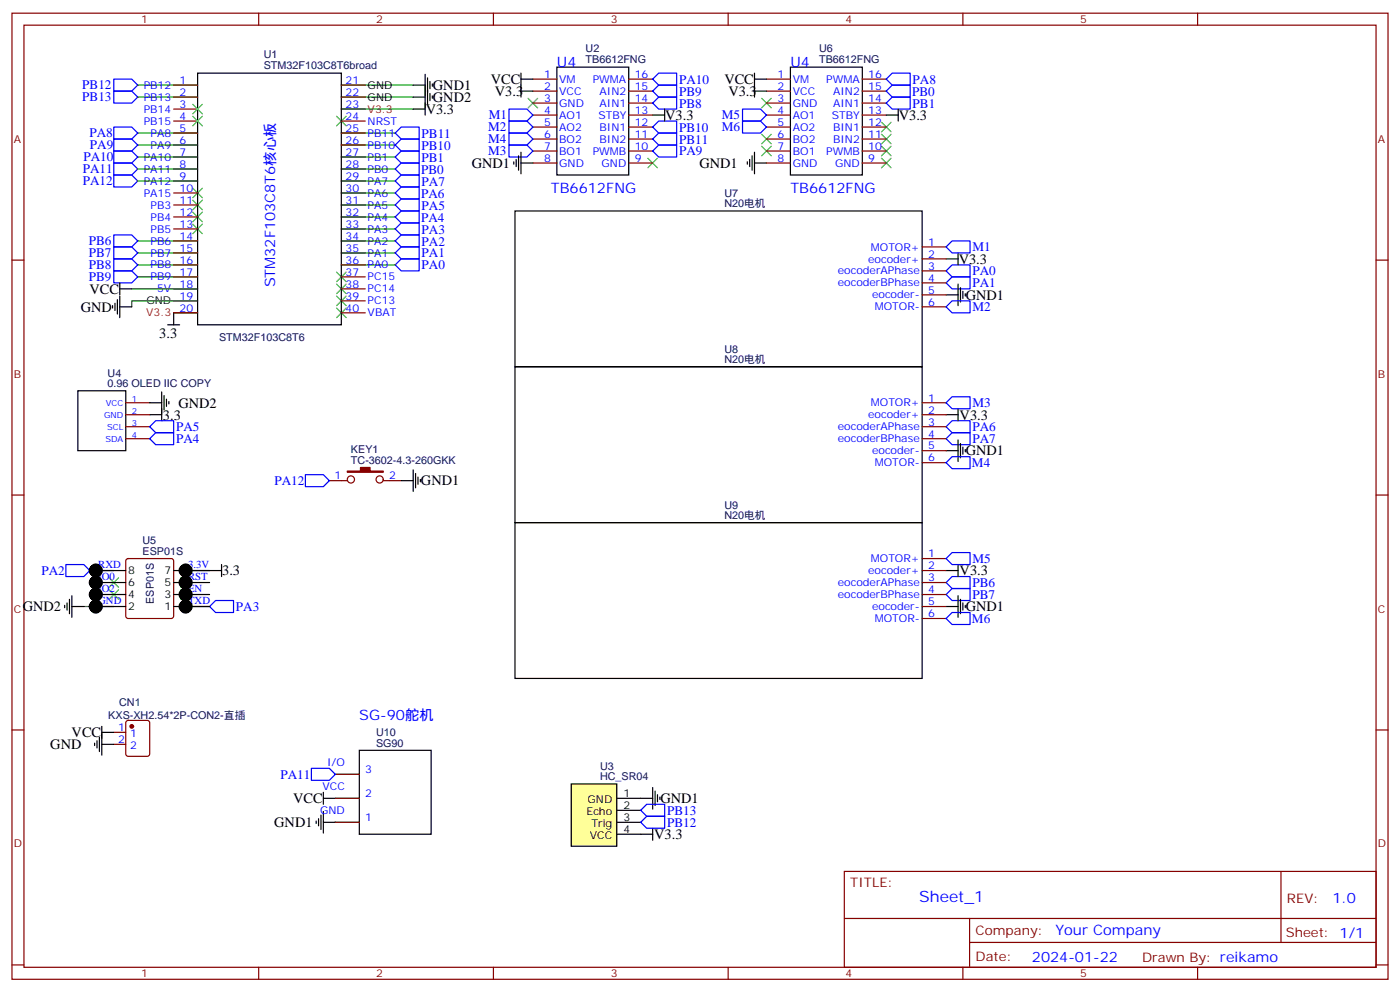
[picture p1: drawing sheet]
<svg xmlns="http://www.w3.org/2000/svg" width="412mm" height="292mm" viewBox="0 0 412 292" stroke-linecap="round" stroke-linejoin="round" font-family="sans-serif">
<g fill="none" stroke="#870000" stroke-width=".35">
<path d="M3.5 3.9h405.4v284.3h-405.4zM7.1 7.4h398.2v277.3h-398.2zM76.2 3.9v3.5M145.3 3.9v3.5M214.5 3.9v3.5M283.6 3.9v3.5M352.8 3.9v3.5M3.5 76.6h3.6M405.3 76.6h3.6M3.5 145.7h3.6M405.3 145.7h3.6M3.5 214.8h3.6"/>
<path d="M405.3 214.8h3.6M98.8 234.9h7M98.8 227.9h7M98.8 242h7M248.7 256.5h156.6v28.2h-156.6zM377.3 256.5v20.9M248.7 270.3h156.5M285.6 277.4h119.6M285.6 270.3v14.1M3.5 284h3.6M76.2 284.7v3.5M145.3 284.7v3.5"/>
<path d="M214.5 284.7v3.5M283.6 284.7v3.5M352.8 284.7v3.5M405.3 284h3.6"/>
</g>
<path d="M33.5 26.8h5.3l1.8 1.8-1.8 1.7h-5.3zM33.5 23.3h5.3l1.8 1.7-1.8 1.8h-5.3zM116.4 39.2l1.8-1.8h5.3v3.5h-5.3zM116.4 42.7l1.8-1.8h5.3v3.5h-5.3zM118.2 76.2h5.3v3.5h-5.3l-1.8-1.7z" fill="none" stroke="#00f" stroke-width=".35"/>
<path d="M100.5 39.2h15.9M100.5 42.7h15.9M100.5 78h15.9M98.8 234.9h7M98.8 227.9h7M98.8 242h7" fill="none" stroke="#008700" stroke-width=".35"/>
<path d="M259.6 43l2.9 2.9M262.5 43l-2.9 2.9" fill="none" stroke="#3c3" stroke-width=".35"/>
<g fill="none" stroke="#000" stroke-width=".35">
<path d="M94.5 239.9v4.2M95.2 234.9h3.6M95.2 233.2v3.5M95.2 238.8v6.4M105.8 220.8h21.2v24.7h-21.2zM188.7 234.9h3.6M192.3 231.8v6.3M193 232.8v4.3M193.7 233.9v2.1M194.4 234.6v.7M93.1 241.7v.7M93.8 240.9v2.2"/>
<path d="M95.2 242h3.6M188.7 245.5h3.6M192.3 243.8v3.5"/>
</g>
<path d="M168.3 230.7h13.4v18.4h-13.4z" fill="#ff9" stroke="#000" stroke-width=".35"/>
<g fill="none" stroke="#000" stroke-width=".35">
<path d="M164 19.8h21.2v31.7h-21.2zM232.8 19.8h21.2v31.7h-21.2zM58.2 21.5h42.3v74.1h-42.3zM121.7 28.6h3.5M121.7 25h3.5M121.7 32.1h3.5M125.2 21.9v12M125.9 22.9v7.8M126.6 24v2.1M126.6 27.5v2.1M127.4 24.7v.7M127.4 28.2v.7"/>
<path d="M153.5 23.3h3.5M153.5 26.8h3.5M153.5 21.5v7.1M192.3 33.9h3.5M195.8 32.1v3.5M222.2 23.3h3.6M222.2 21.5v7.1M222.2 26.8h3.6M261.1 33.9h3.5M264.6 32.1v3.5M151.3 47.6v.7M152 46.9v2.1"/>
<path d="M152.8 45.9v4.2M153.5 48h3.5M153.5 44.8v6.4M220.1 47.6v.7M220.8 46.9v2.1M221.5 45.9v4.2M222.2 44.8v6.4M222.2 48h3.6M151.7 62.1h119.9v45.8h-119.9zM278.7 76.2h3.5M282.2 74.4v3.6M33.2 90v.7"/>
<path d="M33.9 89.3v2.1M34.6 88.2v4.2M35.3 90.3h3.5M35.3 83.3v3.5M35.3 87.1v6.4M35.3 85h3.5M49.4 95.6h3.5M51.2 92.1v3.5M278.7 86.8h3.5M282.2 83.6v6.4M282.9 84.7v4.2M283.6 85.7v2.1"/>
<path d="M284.3 86.4v.7M22.9 115h14.1v17.6h-14.1zM44.1 118.5h3.5M47.6 115.4v8.4M48.3 116.4v4.2M49 117.5v2.1M49.7 118.2v.7M151.7 107.9h119.9v45.9h-119.9zM44.1 122.1h3.5M278.7 132.6h3.5M278.7 122.1h3.5M282.2 120.3v3.5"/>
<path d="M282.2 129.5v6.3M282.9 130.5v4.3M283.6 131.6v2.1M284.3 132.3v.7M151.7 153.8h119.9v45.9h-119.9zM19 178.2v.7M19.8 177.4v2.2M20.5 176.4v4.2M21.2 178.5h3.5M21.2 175.3v6.4M33.5 178.5h3.5M33.5 167.9h3.5"/>
<path d="M33.5 175h3.5M33.5 171.4h3.5M51.2 178.5h3.5M51.2 167.9h3.5M51.2 175h3.5M51.2 171.4h3.5M61.7 167.9h3.6M65.3 166.2v3.5M278.7 178.5h3.5M278.7 167.9h3.5M282.2 166.2v3.5M282.2 175.3v6.4"/>
<path d="M282.9 176.4v4.2M283.6 177.4v2.2M284.3 178.2v.7M27.9 218.7v.7M28.6 218v2.1M29.3 217v4.2M30 219.1h3.5M30 213.8v8.4M30 215.5h3.5M181.7 238.5h7M181.7 234.9h7M181.7 245.5h7"/>
<path d="M181.7 242h7"/>
</g>
<g fill="none" stroke="#00f" stroke-width=".35">
<path d="M33.5 37.4h5.3l1.8 1.8-1.8 1.7h-5.3zM149.9 39.2h5.3l1.8 1.7-1.8 1.8h-5.3zM149.9 35.6h5.3l1.8 1.8-1.8 1.8h-5.3zM149.9 32.1h5.3l1.8 1.8-1.8 1.7h-5.3zM192.3 37.4l1.7-1.8h5.3v3.6h-5.3zM192.3 30.3l1.7-1.7h5.3v3.5h-5.3zM192.3 26.8l1.7-1.8h5.3v3.6h-5.3zM192.3 23.3l1.7-1.8h5.3v3.5h-5.3zM218.7 35.6h5.3l1.8 1.8-1.8 1.8h-5.3zM218.7 32.1h5.3l1.8 1.8-1.8 1.7h-5.3zM261.1 30.3l1.7-1.7h5.3v3.5h-5.3zM261.1 26.8l1.7-1.8h5.3v3.6h-5.3z"/>
<path d="M261.1 23.3l1.7-1.8h5.3v3.5h-5.3zM33.5 48h5.3l1.8 1.7-1.8 1.8h-5.3zM33.5 44.4h5.3l1.8 1.8-1.8 1.8h-5.3zM33.5 40.9h5.3l1.8 1.8-1.8 1.7h-5.3zM116.4 46.2l1.8-1.8h5.3v3.6h-5.3zM116.4 49.7l1.8-1.7h5.3v3.5h-5.3zM116.4 53.3l1.8-1.8h5.3v3.5h-5.3zM116.4 56.8l1.8-1.8h5.3v3.6h-5.3zM149.9 42.7h5.3l1.8 1.7-1.8 1.8h-5.3zM192.3 40.9l1.7-1.7h5.3v3.5h-5.3zM192.3 44.4l1.7-1.7h5.3v3.5h-5.3zM33.5 72.7h5.3l1.8 1.7-1.8 1.8h-5.3z"/>
<path d="M33.5 69.1h5.3l1.8 1.8-1.8 1.8h-5.3zM33.5 79.7h5.3l1.8 1.8-1.8 1.8h-5.3zM33.5 76.2h5.3l1.8 1.8-1.8 1.7h-5.3zM116.4 67.4l1.8-1.8h5.3v3.5h-5.3zM116.4 70.9l1.8-1.8h5.3v3.6h-5.3zM116.4 60.3l1.8-1.7h5.3v3.5h-5.3zM116.4 63.9l1.8-1.8h5.3v3.5h-5.3zM116.4 74.4l1.8-1.7h5.3v3.5h-5.3zM278.7 79.7l1.8-1.7h5.3v3.5h-5.3zM278.7 72.7l1.8-1.8h5.3v3.5h-5.3zM278.7 83.3l1.8-1.8h5.3v3.5h-5.3zM278.7 90.3l1.8-1.8h5.3v3.6h-5.3z"/>
<path d="M278.7 118.5l1.8-1.7h5.3v3.5h-5.3zM44.1 129.1l1.8-1.7h5.3v3.5h-5.3zM44.1 125.6l1.8-1.8h5.3v3.6h-5.3zM278.7 129.1l1.8-1.7h5.3v3.5h-5.3zM278.7 125.6l1.8-1.8h5.3v3.6h-5.3zM278.7 136.2l1.8-1.8h5.3v3.5h-5.3zM19.4 166.2h5.3l1.8 1.7-1.8 1.8h-5.3zM61.7 178.5l1.8-1.8h5.3v3.6h-5.3zM278.7 175l1.8-1.8h5.3v3.5h-5.3zM278.7 171.4l1.8-1.7h5.3v3.5h-5.3zM278.7 164.4l1.8-1.8h5.3v3.6h-5.3zM278.7 182l1.8-1.7h5.3v3.5h-5.3z"/>
<path d="M91.7 226.1h5.3l1.8 1.8-1.8 1.8h-5.3zM188.7 238.5l1.8-1.8h5.3v3.5h-5.3zM188.7 242l1.8-1.8h5.3v3.6h-5.3z"/>
</g>
<g fill="none" stroke="#008700" stroke-width=".35">
<path d="M40.6 25h17.6M40.6 39.2h17.6M40.6 28.6h17.6M100.5 25h21.2M100.5 28.6h21.2M100.5 32.1h21.2M40.6 46.2h17.6M40.6 42.7h17.6M100.5 56.8h15.9M100.5 53.3h15.9M100.5 49.7h15.9M100.5 46.2h15.9"/>
<path d="M40.6 70.9h17.6M40.6 74.4h17.6M40.6 78h17.6M100.5 70.9h15.9M100.5 74.4h15.9M100.5 67.4h15.9M100.5 63.9h15.9M100.5 60.3h15.9M38.8 85h19.4M40.6 81.5h17.6M51.2 92.1h7M58.2 88.5h-19.4v1.8"/>
<path d="M24.7 178.5h8.8M26.5 167.9h7M54.7 178.5h7M54.7 167.9h7"/>
</g>
<g fill="none" stroke="#3c3" stroke-width=".35">
<path d="M99.1 34.2l2.9 2.8M102 34.2l-2.9 2.8M155.6 28.9l2.8 2.9M158.4 28.9l-2.8 2.9M224.4 39.5l2.8 2.8M224.4 28.9l2.8 2.9M227.2 39.5l-2.8 2.8M227.2 28.9l-2.8 2.9M259.6 39.5l2.9 2.8M259.6 36l2.9 2.8M262.5 39.5l-2.9 2.8M262.5 36l-2.9 2.8"/>
<path d="M56.8 58.9l2.8 2.8M56.8 55.4l2.8 2.8M59.6 58.9l-2.8 2.8M59.6 55.4l-2.8 2.8M190.9 46.6l2.8 2.8M193.7 46.6l-2.8 2.8M224.4 43l2.8 2.9M227.2 43l-2.8 2.9M259.6 46.6l2.9 2.8M262.5 46.6l-2.9 2.8M56.8 66l2.8 2.8M56.8 62.4l2.8 2.9"/>
<path d="M59.6 66l-2.8 2.8M59.6 62.4l-2.8 2.9M99.1 90.7l2.9 2.8M99.1 87.1l2.9 2.9M99.1 83.6l2.9 2.8M99.1 80.1l2.9 2.8M102 90.7l-2.9 2.8M102 87.1l-2.9 2.9M102 83.6l-2.9 2.8M102 80.1l-2.9 2.8M32.1 173.6l2.8 2.8M32.1 170l2.8 2.9"/>
<path d="M34.9 173.6l-2.8 2.8M34.9 170l-2.8 2.9M53.3 173.6l2.8 2.8M53.3 170l2.8 2.9M56.1 173.6l-2.8 2.8M56.1 170l-2.8 2.9"/>
</g>
<g fill="none" stroke="#870000" stroke-width=".35">
<path d="M51.2 25h7M51.2 28.6h7M51.2 32.1h7M51.2 35.6h7M51.2 39.2h7M100.5 25h7.1M100.5 28.6h7.1M100.5 32.1h7.1M100.5 35.6h7.1M100.5 39.2h7.1M157 23.3h7M157 26.8h7"/>
<path d="M157 30.3h7M157 33.9h7M157 37.4h7M185.2 23.3h7.1M185.2 26.8h7.1M185.2 30.3h7.1M185.2 33.9h7.1M185.2 37.4h7.1M225.8 23.3h7M225.8 26.8h7M225.8 30.3h7M225.8 33.9h7"/>
<path d="M225.8 37.4h7M254 23.3h7.1M254 26.8h7.1M254 30.3h7.1M254 33.9h7.1M254 37.4h7.1M51.2 42.7h7M51.2 46.2h7M51.2 49.7h7M51.2 53.3h7M51.2 56.8h7M100.5 42.7h7.1"/>
<path d="M100.5 46.2h7.1M100.5 49.7h7.1M100.5 53.3h7.1M100.5 56.8h7.1M157 40.9h7M157 44.4h7M157 48h7M185.2 40.9h7.1M185.2 44.4h7.1M185.2 48h7.1M225.8 40.9h7M225.8 44.4h7"/>
<path d="M225.8 48h7M254 40.9h7.1M254 44.4h7.1M254 48h7.1M51.2 60.3h7M51.2 63.9h7M51.2 67.4h7M51.2 70.9h7M51.2 74.4h7M51.2 78h7M100.5 60.3h7.1M100.5 63.9h7.1"/>
<path d="M100.5 67.4h7.1M100.5 70.9h7.1M100.5 74.4h7.1M100.5 78h7.1M271.6 72.7h7.1M271.6 76.2h7.1M271.6 79.7h7.1M51.2 81.5h7M51.2 85h7M51.2 88.5h7M51.2 92.1h7M100.5 81.5h7.1"/>
<path d="M100.5 85h7.1M100.5 88.5h7.1M100.5 92.1h7.1M271.6 83.3h7.1M271.6 86.8h7.1M271.6 90.3h7.1M37 118.5h7.1M271.6 118.5h7.1M37 122.1h7.1M37 125.6h7.1M37 129.1h7.1M271.6 122.1h7.1"/>
<path d="M271.6 125.6h7.1M271.6 129.1h7.1M271.6 132.6h7.1M271.6 136.2h7.1M37.3 164.6l.4-.2h12.7l.5 .2 .3 .5v16.2l-.3 .5-.5 .2h-12.7l-.5-.2-.2-.5v-16.2zM271.6 164.4h7.1M271.6 167.9h7.1M271.6 171.4h7.1M271.6 175h7.1M271.6 178.5h7.1M271.6 182h7.1M33.5 215.5h3.5"/>
<path d="M33.5 219.1h3.5M37.3 212.2l.4-.2h5.7l.6 .5 .1 9.4-.5 .6-5.9 .1-.6-.5-.1-9.4z"/>
</g>
<circle cx="38.8" cy="213.8" r=".53" fill="#870000" stroke="#870000" stroke-width=".35"/>
<g fill="#00f" stroke="#000" stroke-width="3.5">
<path d="M28.2 178.2v.7zM27.9 178.5h.7z"/>
<path d="M28.2 174.6v.7zM27.9 175h.7z"/>
<path d="M28.2 171.1v.7zM27.9 171.4h.7z"/>
<path d="M54.7 178.2v.7zM54.3 178.5h.7z"/>
<path d="M54.7 174.6v.7zM54.3 175h.7z"/>
<path d="M54.7 171.1v.7zM54.3 171.4h.7z"/>
<path d="M54.7 167.6v.7zM54.3 167.9h.7z"/>
<path d="M28.2 167.6v.7zM27.9 167.9h.7z"/>
</g>
<g fill="none" stroke="#000" stroke-width=".35">
<path d="M121.7 138.3v6.3M122.4 139.3v4.3M118.2 141.5h3.5M123.1 140.4v2.1M123.8 141.1v.7M26.5 178.5h7M26.5 175h7M26.5 171.4h7M26.5 167.9h7M54.7 178.5h7M54.7 175h7M54.7 171.4h7"/>
<path d="M54.7 167.9h7"/>
</g>
<g fill="none" stroke="#870000" stroke-width=".35">
<path d="M97 141.5h5.3M112.9 141.5h5.3"/>
<circle cx="103.4" cy="141.1" r="1.06"/>
<circle cx="111.8" cy="141.1" r="1.06"/>
</g>
<path d="M102.3 138.6h3.9v-1h2.8v1h3.9v.4h-10.6z" fill="#870000" stroke="#870000" stroke-width=".35"/>
<path d="M56.8 30.7l2.8 2.8M56.8 34.2l2.8 2.8M59.6 30.7l-2.8 2.8M59.6 34.2l-2.8 2.8" fill="none" stroke="#3c3" stroke-width=".35"/>
<path d="M40.6 49.7h17.6M40.6 53.3h17.6" fill="none" stroke="#008700" stroke-width=".35"/>
<path d="M33.5 51.5h5.3l1.8 1.8-1.8 1.7h-5.3zM90 139.7h5.2l1.8 1.8-1.8 1.7h-5.2z" fill="none" stroke="#00f" stroke-width=".35"/>
<text font-size="4.6" fill="#00f" x="270.8" y="265.5">Sheet_1</text>
<g font-size="4.2" fill="#00f">
<text x="164" y="19.8">U4</text>
<text x="232.8" y="19.8">U4</text>
<text x="162.3" y="56.8">TB6612FNG</text>
<text x="232.8" y="56.8">TB6612FNG</text>
<text x="81" y="84.6" transform="rotate(-90 81 84.6)">STM32F103C8T6核心板</text>
<text x="105.8" y="212">SG-90舵机</text>
<text x="392.5" y="265.7">1.0</text>
<text x="310.9" y="275.3">Your Company</text>
<text x="304" y="283.1">2024-01-22</text>
</g>
<g font-size="4.2">
<text x="127.5" y="30">GND2</text>
<text x="127.5" y="26.5">GND1</text>
<text x="144.6" y="24.7">VCC</text>
<text x="145.8" y="28.2">V3.3</text>
<text x="213.4" y="24.7">VCC</text>
<text x="214.6" y="28.2">V3.3</text>
<text x="125.4" y="33.5">V3.3</text>
<text x="196" y="35.3">V3.3</text>
<text x="264.8" y="35.3">V3.3</text>
<text x="139" y="49.4">GND1</text>
<text x="206" y="49.4">GND1</text>
<text x="282.4" y="77.7">V3.3</text>
<text x="26.4" y="86.4">VCC</text>
<text x="284.5" y="88.2">GND1</text>
<text x="23.8" y="91.7">GND</text>
<text x="46.9" y="99.6">3.3</text>
<text x="52.6" y="119.9">GND2</text>
<text x="48" y="123.5">3.3</text>
<text x="282.7" y="123.5">V3.3</text>
<text x="284.5" y="134.1">GND1</text>
<text x="124" y="142.9">GND1</text>
<text x="65.4" y="169.3">3.3</text>
<text x="282.7" y="169.3">V3.3</text>
<text x="6.7" y="179.9">GND2</text>
<text x="284.5" y="179.9">GND1</text>
<text x="14.8" y="220.5">GND</text>
<text x="21.1" y="217">VCC</text>
<text x="86.4" y="236.4">VCC</text>
<text x="194.6" y="236.4">GND1</text>
<text x="80.8" y="243.4">GND1</text>
<text x="192.7" y="246.9">V3.3</text>
</g>
<g font-size="3.9" fill="#00f">
<text x="24.2" y="29.8">PB13</text>
<text x="24.2" y="26.3">PB12</text>
<text x="200" y="28.1">PB9</text>
<text x="200" y="24.6">PA10</text>
<text x="268.7" y="28.2">PB0</text>
<text x="268.8" y="24.6">PA8</text>
<text x="144" y="35.1">M1</text>
<text x="200" y="31.7">PB8</text>
<text x="212.6" y="35.1">M5</text>
<text x="268.8" y="31.7">PB1</text>
<text x="26.3" y="40.4">PA8</text>
<text x="124.2" y="40.6">PB11</text>
<text x="143.8" y="38.7">M2</text>
<text x="200" y="38.7">PB10</text>
<text x="212.6" y="38.7">M6</text>
<text x="24.6" y="47.5">PA10</text>
<text x="26.5" y="44">PA9</text>
<text x="124.2" y="44.1">PB10</text>
<text x="124.2" y="47.6">PB1</text>
<text x="143.8" y="45.7">M3</text>
<text x="143.8" y="42.2">M4</text>
<text x="200" y="42.2">PB11</text>
<text x="200" y="45.8">PA9</text>
<text x="24.4" y="51">PA11</text>
<text x="124" y="51.1">PB0</text>
<text x="24.4" y="54.5">PA12</text>
<text x="124" y="58.1">PA6</text>
<text x="124.2" y="54.6">PA7</text>
<text x="124" y="65.2">PA4</text>
<text x="124.2" y="61.7">PA5</text>
<text x="124.2" y="68.7">PA3</text>
<text x="26.2" y="75.7">PB7</text>
<text x="26.2" y="72.2">PB6</text>
<text x="124.2" y="72.3">PA2</text>
<text x="124.2" y="75.8">PA1</text>
<text x="286.5" y="74">M1</text>
<text x="26.2" y="82.8">PB9</text>
<text x="26.2" y="79.2">PB8</text>
<text x="124.2" y="79.3">PA0</text>
<text x="286.5" y="81">PA0</text>
<text x="286.5" y="84.6">PA1</text>
<text x="286.5" y="91.7">M2</text>
<text x="286.5" y="119.9">M3</text>
<text x="51.9" y="130.5">PA4</text>
<text x="51.9" y="127">PA5</text>
<text x="286.5" y="130.4">PA7</text>
<text x="286.5" y="126.8">PA6</text>
<text x="286.3" y="137.5">M4</text>
<text x="80.8" y="142.7">PA12</text>
<text x="286.5" y="165.7">M5</text>
<text x="12.2" y="169.2">PA2</text>
<text x="286.5" y="172.7">PB6</text>
<text x="69.5" y="179.9">PA3</text>
<text x="286.5" y="176.2">PB7</text>
<text x="286.3" y="183.4">M6</text>
<text x="82.6" y="229.1">PA11</text>
<text x="196.5" y="239.9">PB13</text>
<text x="196.5" y="243.4">PB12</text>
</g>
<g font-size="3.9" fill="#800">
<text x="250.5" y="261.1">TITLE:</text>
<text x="379.1" y="265.7">REV:</text>
<text x="287.4" y="275.3">Company:</text>
<text x="378.7" y="275.9">Sheet: 1/1</text>
<text x="287.4" y="282.9">Date:</text>
<text x="336.4" y="283">Drawn By: reikamo</text>
</g>
<g font-size="3.2" fill="#800">
<text x="41.6" y="6.9">1</text>
<text x="110.8" y="6.9">2</text>
<text x="179.9" y="6.9">3</text>
<text x="249.1" y="6.9">4</text>
<text x="318.2" y="6.9">5</text>
<text x="4.1" y="42">A</text>
<text x="405.9" y="42">A</text>
<text x="4.1" y="111.1">B</text>
<text x="405.9" y="111.1">B</text>
<text x="4.1" y="180.3">C</text>
<text x="405.9" y="180.3">C</text>
<text x="4.1" y="249.4">D</text>
<text x="405.9" y="249.4">D</text>
<text x="41.6" y="287.7">1</text>
<text x="110.8" y="287.7">2</text>
<text x="179.9" y="287.7">3</text>
<text x="249.1" y="287.7">4</text>
<text x="318.2" y="287.7">5</text>
</g>
<g font-size="3.2" fill="#000080">
<text x="77.7" y="17.1">U1</text>
<text x="172.5" y="15.3">U2</text>
<text x="241.3" y="15.3">U6</text>
<text x="77.7" y="20.3">STM32F103C8T6broad</text>
<text x="172.5" y="18.5">TB6612FNG</text>
<text x="241.3" y="18.5">TB6612FNG</text>
<text x="213.4" y="58">U7</text>
<text x="213.4" y="61">N20电机</text>
<text x="64.5" y="100.3">STM32F103C8T6</text>
<text x="213.4" y="106.9">N20电机</text>
<text x="213.4" y="103.9">U8</text>
<text x="31.7" y="113.9">0.96 OLED IIC COPY</text>
<text x="31.7" y="110.9">U4</text>
<text x="103.4" y="136.5">TC-3602-4.3-260GKK</text>
<text x="103.4" y="133.3">KEY1</text>
<text x="213.4" y="149.7">U9</text>
<text x="213.4" y="152.8">N20电机</text>
<text x="42" y="160.1">U5</text>
<text x="42" y="163.3">ESP01S</text>
<text x="45.3" y="177.7" transform="rotate(-90 45.3 177.7)">ESP01S</text>
<text x="35.1" y="207.7">CN1</text>
<text x="31.9" y="211.5">KXS-XH2.54*2P-CON2-直插</text>
<text x="110.8" y="219.8">SG90</text>
<text x="110.8" y="216.6">U10</text>
<text x="176.8" y="226.6">U3</text>
<text x="176.8" y="229.7">HC_SR04</text>
</g>
<g font-size="3.2" fill="#00f">
<text x="160.3" y="22.9">1</text>
<text x="187" y="22.9">16</text>
<text x="229.1" y="22.9">1</text>
<text x="255.8" y="22.9">16</text>
<text x="42.3" y="26.1">PB12</text>
<text x="42.3" y="29.6">PB13</text>
<text x="52.9" y="24.7">1</text>
<text x="52.9" y="28.2">2</text>
<text x="101.8" y="24.7">21</text>
<text x="101.8" y="28.2">22</text>
<text x="160.3" y="26.5">2</text>
<text x="160.3" y="30">3</text>
<text x="164.7" y="24.3">VM</text>
<text x="164.7" y="27.9">VCC</text>
<text x="174.6" y="24.3">PWMA</text>
<text x="176.6" y="27.9">AIN2</text>
<text x="187" y="30">14</text>
<text x="187" y="26.5">15</text>
<text x="229.1" y="26.5">2</text>
<text x="229.1" y="30">3</text>
<text x="233.5" y="24.3">VM</text>
<text x="233.5" y="27.9">VCC</text>
<text x="243.4" y="24.3">PWMA</text>
<text x="245.4" y="27.9">AIN2</text>
<text x="255.8" y="30">14</text>
<text x="255.8" y="26.5">15</text>
<text x="42.3" y="33.2">PB14</text>
<text x="52.9" y="31.8">3</text>
<text x="52.9" y="35.3">4</text>
<text x="101.8" y="31.8">23</text>
<text x="101.8" y="35.3">24</text>
<text x="160.3" y="33.5">4</text>
<text x="164.7" y="31.4">GND</text>
<text x="164.7" y="34.9">AO1</text>
<text x="176.3" y="34.9">STBY</text>
<text x="176.6" y="31.4">AIN1</text>
<text x="187" y="33.5">13</text>
<text x="229.1" y="33.5">4</text>
<text x="233.5" y="31.4">GND</text>
<text x="233.5" y="34.9">AO1</text>
<text x="245" y="34.9">STBY</text>
<text x="245.4" y="31.4">AIN1</text>
<text x="255.8" y="33.5">13</text>
<text x="42.3" y="36.7">PB15</text>
<text x="44.3" y="40.2">PA8</text>
<text x="52.9" y="38.8">5</text>
<text x="101.8" y="38.8">25</text>
<text x="108.3" y="36.7">NRST</text>
<text x="108.3" y="40.2">PB11</text>
<text x="160.3" y="37">5</text>
<text x="160.3" y="40.6">6</text>
<text x="164.7" y="38.5">AO2</text>
<text x="164.7" y="42">BO2</text>
<text x="176.6" y="42">BIN2</text>
<text x="176.6" y="38.5">BIN1</text>
<text x="187" y="40.6">11</text>
<text x="187" y="37">12</text>
<text x="229.1" y="37">5</text>
<text x="229.1" y="40.6">6</text>
<text x="233.5" y="38.5">AO2</text>
<text x="233.5" y="42">BO2</text>
<text x="245.4" y="42">BIN2</text>
<text x="245.4" y="38.5">BIN1</text>
<text x="255.8" y="40.6">11</text>
<text x="255.8" y="37">12</text>
<text x="42.3" y="47.3">PA10</text>
<text x="44.3" y="43.7">PA9</text>
<text x="52.9" y="42.3">6</text>
<text x="52.9" y="45.9">7</text>
<text x="101.8" y="42.3">26</text>
<text x="101.8" y="45.9">27</text>
<text x="108.3" y="43.7">PB10</text>
<text x="108.3" y="47.3">PB1</text>
<text x="160.3" y="44.1">7</text>
<text x="160.3" y="47.6">8</text>
<text x="164.7" y="45.5">BO1</text>
<text x="174.6" y="45.5">PWMB</text>
<text x="187" y="47.6">9</text>
<text x="187" y="44.1">10</text>
<text x="229.1" y="44.1">7</text>
<text x="229.1" y="47.6">8</text>
<text x="233.5" y="45.5">BO1</text>
<text x="243.4" y="45.5">PWMB</text>
<text x="255.8" y="47.6">9</text>
<text x="255.8" y="44.1">10</text>
<text x="42.3" y="50.8">PA11</text>
<text x="52.9" y="49.4">8</text>
<text x="52.9" y="52.9">9</text>
<text x="101.8" y="49.4">28</text>
<text x="101.8" y="52.9">29</text>
<text x="108.3" y="50.8">PB0</text>
<text x="164.7" y="49">GND</text>
<text x="177.2" y="49">GND</text>
<text x="233.5" y="49">GND</text>
<text x="246" y="49">GND</text>
<text x="42.3" y="54.3">PA12</text>
<text x="42.3" y="57.9">PA15</text>
<text x="52.9" y="56.4">10</text>
<text x="52.9" y="60">11</text>
<text x="101.8" y="56.4">30</text>
<text x="101.8" y="60">31</text>
<text x="108.3" y="54.3">PA7</text>
<text x="108.3" y="57.9">PA6</text>
<text x="44.3" y="61.4">PB3</text>
<text x="44.3" y="64.9">PB4</text>
<text x="52.9" y="63.5">12</text>
<text x="101.8" y="63.5">32</text>
<text x="108.3" y="61.4">PA5</text>
<text x="108.3" y="64.9">PA4</text>
<text x="44.3" y="68.4">PB5</text>
<text x="44.3" y="72">PB6</text>
<text x="52.9" y="67">13</text>
<text x="52.9" y="70.6">14</text>
<text x="101.8" y="67">33</text>
<text x="101.8" y="70.6">34</text>
<text x="108.3" y="68.4">PA3</text>
<text x="108.3" y="72">PA2</text>
<text x="44.3" y="75.5">PB7</text>
<text x="52.9" y="74.1">15</text>
<text x="52.9" y="77.6">16</text>
<text x="101.8" y="74.1">35</text>
<text x="101.8" y="77.6">36</text>
<text x="108.3" y="75.5">PA1</text>
<text x="255.7" y="77.3">eocoder+</text>
<text x="256.5" y="73.7">MOTOR+</text>
<text x="273.4" y="72.3">1</text>
<text x="273.4" y="75.8">2</text>
<text x="44.3" y="79">PB8</text>
<text x="44.3" y="82.5">PB9</text>
<text x="52.9" y="81.1">17</text>
<text x="101.8" y="81.1">37</text>
<text x="108.3" y="79">PA0</text>
<text x="108.3" y="82.5">PC15</text>
<text x="246.8" y="80.8">eocoderAPhase</text>
<text x="273.4" y="79.4">3</text>
<text x="273.4" y="82.9">4</text>
<text x="46.3" y="86.1">5V</text>
<text x="52.9" y="84.7">18</text>
<text x="52.9" y="88.2">19</text>
<text x="101.8" y="84.7">38</text>
<text x="101.8" y="88.2">39</text>
<text x="108.3" y="86.1">PC14</text>
<text x="108.3" y="89.6">PC13</text>
<text x="246.8" y="84.3">eocoderBPhase</text>
<text x="256.9" y="87.8">eocoder-</text>
<text x="273.4" y="86.4">5</text>
<text x="273.4" y="90">6</text>
<text x="52.9" y="91.7">20</text>
<text x="101.8" y="91.7">40</text>
<text x="108.3" y="93.1">VBAT</text>
<text x="257.7" y="91.4">MOTOR-</text>
<text x="256.5" y="119.6">MOTOR+</text>
<text x="273.4" y="118.2">1</text>
<text x="255.7" y="123.1">eocoder+</text>
<text x="273.4" y="121.7">2</text>
<text x="273.4" y="125.2">3</text>
<text x="246.8" y="130.2">eocoderBPhase</text>
<text x="246.8" y="126.6">eocoderAPhase</text>
<text x="273.4" y="128.8">4</text>
<text x="256.9" y="133.7">eocoder-</text>
<text x="257.7" y="137.2">MOTOR-</text>
<text x="273.4" y="132.3">5</text>
<text x="273.4" y="135.8">6</text>
<text x="98.5" y="141.1">1</text>
<text x="114.7" y="141.1">2</text>
<text x="28.9" y="167">RXD</text>
<text x="55.4" y="167">3.3V</text>
<text x="256.5" y="165.5">MOTOR+</text>
<text x="273.4" y="164">1</text>
<text x="273.4" y="167.6">2</text>
<text x="28.9" y="170.6">IO0</text>
<text x="55.4" y="170.6">RST</text>
<text x="246.8" y="172.5">eocoderAPhase</text>
<text x="255.7" y="169">eocoder+</text>
<text x="273.4" y="171.1">3</text>
<text x="28.9" y="177.6">GND</text>
<text x="28.9" y="174.1">IO2</text>
<text x="55.4" y="177.6">TXD</text>
<text x="55.4" y="174.1">EN</text>
<text x="246.8" y="176">eocoderBPhase</text>
<text x="256.9" y="179.6">eocoder-</text>
<text x="273.4" y="174.6">4</text>
<text x="273.4" y="178.2">5</text>
<text x="257.7" y="183.1">MOTOR-</text>
<text x="273.4" y="181.7">6</text>
<text x="34.8" y="215.2">1</text>
<text x="34.8" y="218.7">2</text>
<text x="38.3" y="217">1</text>
<text x="38.3" y="220.5">2</text>
<text x="96.3" y="225.4">I/O</text>
<text x="107.6" y="227.5">3</text>
<text x="95" y="232.5">VCC</text>
<text x="94.3" y="239.5">GND</text>
<text x="107.6" y="234.6">2</text>
<text x="107.6" y="241.7">1</text>
</g>
<g font-size="3.2">
<text x="108.3" y="26.1">GND</text>
<text x="108.3" y="29.6">GND</text>
<text x="43.2" y="89.6">GND</text>
<text x="37.7" y="172.5">6</text>
<text x="37.7" y="169">8</text>
<text x="48.4" y="172.5">5</text>
<text x="48.4" y="169">7</text>
<text x="37.7" y="179.6">2</text>
<text x="37.7" y="176">4</text>
<text x="48.4" y="179.6">1</text>
<text x="48.4" y="176">3</text>
<text x="172.8" y="239.9">Echo</text>
<text x="173.1" y="236.4">GND</text>
<text x="183.6" y="238.1">2</text>
<text x="183.6" y="234.6">1</text>
<text x="174.2" y="243.4">Trig</text>
<text x="183.6" y="245.2">4</text>
<text x="183.6" y="241.7">3</text>
<text x="173.8" y="246.9">VCC</text>
</g>
<g font-size="3.2" fill="#f00">
<text x="108.3" y="33.2">V3.3</text>
<text x="43.1" y="93.1">V3.3</text>
</g>
<g font-size="2.5" fill="#00f">
<text x="31.2" y="119.6">VCC</text>
<text x="38.8" y="118.2">1</text>
<text x="30.7" y="123.1">GND</text>
<text x="38.8" y="121.7">2</text>
<text x="38.8" y="125.2">3</text>
<text x="31.1" y="130.2">SDA</text>
<text x="31.6" y="126.6">SCL</text>
<text x="38.8" y="128.8">4</text>
</g>
</svg>
